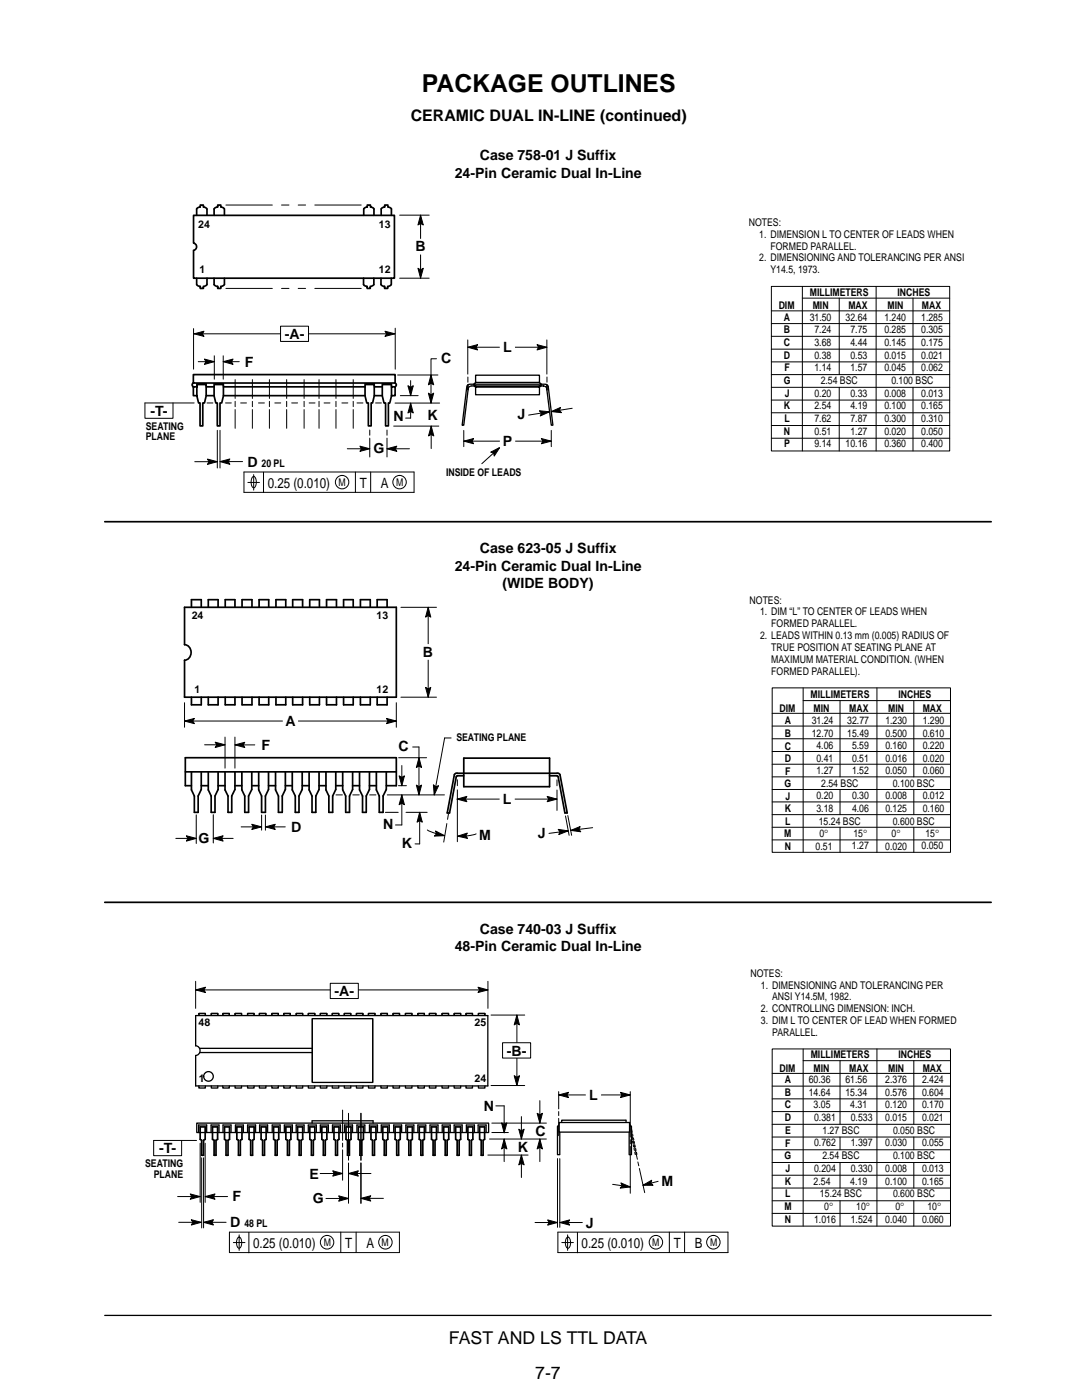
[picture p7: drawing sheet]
<svg xmlns="http://www.w3.org/2000/svg" width="216mm" height="279mm" viewBox="0 0 216 279" stroke-linecap="round" stroke-linejoin="round" font-family="sans-serif">
<path d="M94.6 76.7l.3-.4h12.7l.4 .4M94.6 77l.3 .3h12.7l.3-.3M94.9 76.3v-1.4h12.7v1.4M94.9 77v1.8h12.7v-1.8M92.2 84.8l.9-7.6 .2-.4 .4-.1h15.3l.4 .5 .9 7.6M92.3 84.9h.2l1-7.5 .2-.3 .4-.1h14.3l.4 .1 .3 .5 .9 7.3h.3M20.9 262.5h176.9" fill="none" stroke="#000" stroke-width=".26"/>
<g fill="none" stroke="#000" stroke-width=".34">
<path d="M38.6 43h40.1v12.5h-40.1v-5.6a.73 .73 0 0 0 .6-.7 .73 .73 0 0 0-.6-.7zM39.2 43v-1.3l.4-.3 .4-.1v-.4h.6v.4l.6 .3 .1 1.4M39.2 55.5v1.3l.4 .3h.4v.5h.6v-.5l.6-.2 .1-1.4M42.7 43v-1.3l.3-.3 .4-.1v-.4h.7v.4l.6 .3 .1 1.4M42.7 55.5v1.3l.3 .3h.4v.5h.7v-.5l.6-.2 .1-1.4M72.5 55.5v1.3l.4 .3h.4v.5h.6v-.5l.6-.2 .1-1.4M72.6 43v-1.3l.3-.3 .4-.1v-.4h.6v.4l.7 .3v1.4M76 55.5v1.3l.3 .3h.4v.5h.7v-.5l.6-.2 .1-1.4M76.1 43v-1.3l.3-.3 .4-.1v-.4h.6v.4l.7 .3v1.4M38.6 76.4h40.2v-1.6h-40.2v1.6l-.3 .3 .3 .5M39.3 76.7h1.8v2.3l-.3 1.4h-.3v4.6h-.6v-4.6h-.3l-.3-1.4zM39.3 77.2h-.7v1.8h.7"/>
<path d="M41.1 77.2h1.6M41.1 79h1.6M42.7 76.7h1.9v2.3l-.4 1.4h-.3v4.6h-.5v-4.6h-.3l-.4-1.4zM44.6 77.2h28.2M44.6 79h28.2M72.8 76.7h1.9v2.3l-.4 1.4h-.2v4.6h-.6v-4.6h-.3l-.4-1.4zM74.7 77.2h1.6M74.7 79h1.6M76.3 76.7h1.8v2.3l-.3 1.4h-.3v4.6h-.6v-4.6h-.3l-.3-1.4zM78.1 77.2h.7v1.8h-.7M78.8 76.4l.3 .3-.3 .5M93.4 76.9v.9"/>
<path d="M109.1 76.9v.9M20.9 104.1h176.9M20.9 180.1h176.9"/>
</g>
<g fill="none" stroke="#000" stroke-width=".2">
<path d="M79.7 55.5h5.9M79.7 42.9h5.9M83.4 53.5l.5 .4 .6-.4-.6 2zM83.9 42.9l.6 2-.6-.3-.5 .3zM83.9 42.9v12.6M153.9 57.2h35.6v32.8h-35.6zM160.1 57.2v32.8M160.1 59.5h29.4M167.5 59.5v15.3M174.8 57.2v32.8M182.2 59.5v15.3M38.6 65.6v8.1"/>
<path d="M38.7 66.6l2-.5-.3 .5 .3 .5zM38.7 66.6h40.1M39.6 72.2h3.2M40.8 71.7l2 .5-2 .5 .3-.5zM42.8 71v4.7M44.5 72.2l2-.5-.3 .5 .3 .5zM44.5 71v4.7M44.5 72.2h3.2M76.8 66.1l2 .5-2 .5 .3-.5zM78.9 65.5v8.2M79.3 74.8h8.1M79.9 79h3.5"/>
<path d="M81.4 77l.5 .3 .6-.3-.6 2zM81.9 76v3M85.5 78.5l.5 .3 .5-.3-.5 1.9zM86 74.8l.5 2-.5-.3-.5 .3zM87.1 71.6h-1.1v8.8M93.3 69.3l2-.5-.3 .5 .3 .5zM93.3 67.8v6.9M93.3 69.3h15.8M93.4 75.2v1.1M107.2 68.8l1.9 .5-1.9 .5 .3-.5zM109.1 67.8v6.9M109.1 75.2v1.1"/>
<path d="M153.9 62h35.6M153.9 67.1h35.6M153.9 64.6h35.6M153.9 69.7h35.6M153.9 72.2h35.6M153.9 77.3h35.6M153.9 74.8h35.6M153.9 79.8h35.6M167.5 77.3v12.7M182.2 77.3v12.7M38.9 92.1h4.5M41.3 80.4h1.2"/>
<path d="M41.4 91.6l2 .5-2 .6 .3-.6zM43.4 85.9v7.5M43.9 92.1l2-.5-.3 .5 .3 .6zM43.9 85.9v7.5M43.9 92.1h4.5M45 80.4h1.2M46.9 80.1v1.1M48 80.4h1.2M50.4 80.1v1.1M51.6 80.4h1.2M53.8 80.1v1.1M54.8 80.4h1.2"/>
<path d="M57.2 80.1v1.1M58.2 80.4h1.2M60.7 80.1v1.1M61.7 80.4h1.2M63.7 80.1v1.1M64.7 80.4h1.1M67 80.1v1.1M68.2 80.4h1.2M69.3 89.6h4.5M70.5 80.1v1.1M71.2 80.4h1.2M71.8 89l2 .6-2 .5 .3-.5z"/>
<path d="M73.8 85.8v1.1M74.9 80.4h1.2M77.2 89.6l2-.6-.3 .6 .3 .5zM77.2 89.6h4.5M77.2 85.8v1.1M78.6 85h9M78.8 80.4h8.9M81.9 80.5l.6 1.9-.6-.3-.5 .3zM81.9 80.5v2.9h-1M86 85l.6 2-.6-.3-.5 .3zM86 85v4.5M92.5 88l2-.5-.3 .5 .3 .6z"/>
<path d="M92.5 85.9v3.2M92.5 88h17.5M97.9 90.2l1.8-.9-1.1 1.7-.1-.6zM99.7 89.3l-3.6 3.2M107.6 82l2.1 .2-1.9 .8 .2-.6zM108 87.5l2 .5-2 .6 .3-.6zM109.7 82.2l-4.2 .6M110 82.1l1.8-.8-.2 .6 .4 .5zM110 85.9v3.2M114.2 81.5l-4.2 .6M153.9 82.4h35.6M153.9 87.5h35.6"/>
<path d="M153.9 84.9h35.6"/>
</g>
<path d="M45.1 57.6h27M45.1 40.9h27" fill="none" stroke="#000" stroke-width=".2" stroke-dasharray="9.3 1.8 1.5 1.8 1.5 1.8"/>
<g fill="#000">
<path d="M83.4 53.5l.5 .4 .6-.4-.6 2z" fill-rule="evenodd"/>
<path d="M83.9 42.9l.6 2-.6-.3-.5 .3z" fill-rule="evenodd"/>
<path d="M38.7 66.6l2-.5-.3 .5 .3 .5z" fill-rule="evenodd"/>
<path d="M40.8 71.7l2 .5-2 .5 .3-.5z" fill-rule="evenodd"/>
<path d="M44.5 72.2l2-.5-.3 .5 .3 .5z" fill-rule="evenodd"/>
<path d="M76.8 66.1l2 .5-2 .5 .3-.5z" fill-rule="evenodd"/>
<path d="M81.4 77l.5 .3 .6-.3-.6 2z" fill-rule="evenodd"/>
<path d="M85.5 78.5l.5 .3 .5-.3-.5 1.9z" fill-rule="evenodd"/>
<path d="M86 74.8l.5 2-.5-.3-.5 .3z" fill-rule="evenodd"/>
<path d="M93.3 69.3l2-.5-.3 .5 .3 .5z" fill-rule="evenodd"/>
<path d="M107.2 68.8l1.9 .5-1.9 .5 .3-.5z" fill-rule="evenodd"/>
<path d="M41.4 91.6l2 .5-2 .6 .3-.6z" fill-rule="evenodd"/>
<path d="M43.9 92.1l2-.5-.3 .5 .3 .6z" fill-rule="evenodd"/>
<path d="M71.8 89l2 .6-2 .5 .3-.5z" fill-rule="evenodd"/>
<path d="M77.2 89.6l2-.6-.3 .6 .3 .5z" fill-rule="evenodd"/>
<path d="M81.9 80.5l.6 1.9-.6-.3-.5 .3z" fill-rule="evenodd"/>
<path d="M86 85l.6 2-.6-.3-.5 .3z" fill-rule="evenodd"/>
<path d="M92.5 88l2-.5-.3 .5 .3 .6z" fill-rule="evenodd"/>
<path d="M97.9 90.2l1.8-.9-1.1 1.7-.1-.6z" fill-rule="evenodd"/>
<path d="M107.6 82l2.1 .2-1.9 .8 .2-.6z" fill-rule="evenodd"/>
<path d="M108 87.5l2 .5-2 .6 .3-.6z" fill-rule="evenodd"/>
<path d="M110 82.1l1.8-.8-.2 .6 .4 .5z" fill-rule="evenodd"/>
</g>
<path d="M46.9 75.8v3.7M50.4 75.8v3.7M53.8 75.8v3.7M57.2 75.8v3.7M60.7 75.8v3.7M63.7 75.8v3.7M67 75.8v3.7M70.5 75.8v3.7M73.8 87.4v3.8M77.2 87.4v3.8" fill="none" stroke="#000" stroke-width=".2" stroke-dasharray="3.8 .5 .4 .5"/>
<path d="M46.9 81.7v3.8M50.4 81.7v3.8M53.8 81.7v3.8M57.2 81.7v3.8M60.7 81.7v3.8M63.7 81.7v3.8M67 81.7v3.8M70.5 81.7v3.8" fill="none" stroke="#000" stroke-width=".2" stroke-dasharray="3.7 .5 .4 .5"/>
<g fill="#fff">
<path d="M99.7 67.8h3.1v3h-3.1z" fill-rule="evenodd"/>
<path d="M99.7 86.3h3.1v3.1h-3.1z" fill-rule="evenodd"/>
<path d="M82.4 47.7h3.1v3.1h-3.1z" fill-rule="evenodd"/>
</g>
<path d="M28.9 80.4v3.1h5.6v-3.1" fill="none" stroke="#000" stroke-width=".2"/>
<path d="M56 65.1h5.6v3h-5.6z" fill-rule="evenodd" fill="#fff"/>
<g fill="none" stroke="#000" stroke-width=".2">
<path d="M56 65.1h5.6v3h-5.6zM28.9 80.4h9.8M39 197.6l2-.6-.3 .6 .3 .5zM39 195.8v5.4M39 197.6h58.4M95.4 197l2 .6-2 .5 .3-.5zM97.4 195.8v5.4M98 216.6h6.7M98 202.6h6.7M102.6 214.7l.5 .3 .6-.3-.6 1.9zM103.1 202.6l.6 1.9-.6-.3-.5 .3zM103.1 202.6v14"/>
<path d="M107.7 219.7v4.4M111.5 218.5l1.9-.5-.3 .5 .3 .5zM111.5 218.5h14.3M111.5 217.9v3.4M123.8 218l2 .5-2 .5 .3-.5zM125.8 217.9v9M154.1 209.3h35.6v35.4h-35.6zM154.1 214.2h35.6M154.1 219.3h35.6M154.1 216.8h35.6M160.3 209.3v35.4M160.3 211.7h29.4"/>
<path d="M167.6 211.7v12.7M175 209.3v35.4M182.3 211.7v12.7M35.4 238.8h4.5M38 238.3l1.9 .5-1.9 .5 .3-.5zM39.9 228.2v11.8M40.2 231.1v14M40.6 231.1v14M40.9 228.2v11.8M68.4 221.5v6.1M68.4 228.1v.8M68.4 229.5v6"/>
<path d="M69.5 234.2l2-.5-.3 .5 .3 .5zM69.5 234.2h4.5M72 239.2l2-.6-.3 .6 .3 .5zM72 222.2v8M72 230.8v.7M72 232.1v8M72 239.2h4.5M97.3 230.5h8.1M97.7 227.3h11.3M98.1 226h3.3M98.1 224.1h10.9M98.9 220.7h1.7v5.4"/>
<path d="M100.1 224.1l.5 .3 .5-.3-.5 2zM100.6 227.3l.5 2-.5-.3-.5 .3zM100.6 227.3v4.5M103.5 225.4l.5 .3 .6-.3-.6 1.9zM104 230.5l.6 2-.6-.3-.5 .3zM104 222.8v4.5M104 230.5v4.5M107.2 222.2l.5 .3 .5-.3-.5 1.9zM107.7 227.3l.5 2-.5-.3-.5 .3zM107.7 227.3v4.5M111.2 231.2v13.7M111.5 221.8v.8"/>
<path d="M111.5 223.2v3.4M111.7 231.2v13.7M125.8 227.5v.8M125.8 228.8v9.3M126 225.3l.2 .7M126.1 227.1v.4M126.1 226.5l1.1 4.9M126.2 227.8l.1 .4M126.2 226.3l.1 .4M126.4 228.5v.4M126.4 227.1l.1 .4M126.5 229.2l.1 .4"/>
<path d="M126.5 227.8l.1 .4M126.7 229.9v.4M126.7 228.5l.1 .4M126.8 229.2l.1 .4M127 229.9l.1 .4M127.3 231.9l.2 .8M127.6 233.2l1 4.8M154.1 221.8h35.6M154.1 224.4h35.6M154.1 229.5h35.6M154.1 226.9h35.6M154.1 232h35.6"/>
<path d="M154.1 234.5h35.6M154.1 239.6h35.6M154.1 237.1h35.6M167.6 226.9v2.6M167.6 232v5.1M167.6 239.6v5.1M182.3 226.9v2.6M182.3 232v5.1M182.3 239.6v5.1M35.7 243.9h4.4M38.2 243.4l1.9 .5-1.9 .6 .3-.6zM106.8 244h4.4"/>
<path d="M109.3 243.5l1.9 .5-1.9 .5 .3-.5zM154.1 242.2h35.6"/>
</g>
<path d="M127.1 230.3h-.4" fill="none" stroke="#000" stroke-width=".2" stroke-dasharray="5.1 2.4" stroke-dashoffset="2.5"/>
<g fill="none" stroke="#000" stroke-width=".26">
<path d="M39.7 202.6v-.3h1.3v.3M39.8 209.2h22.5M39.9 210.1h22.4M42.2 202.6v-.3h1.3v.3M44.5 202.6v-.3h1.3v.3M46.9 202.6v-.3h1.3v.3M49.4 202.6v-.3h1.3v.3M51.8 202.6v-.3h1.3v.3M54.2 202.6v-.3h1.3v.3M56.6 202.6v-.3h1.3v.3M59.1 202.6v-.3h1.3v.3M61.5 202.6v-.3h1.3v.3"/>
<path d="M62.3 215.9v-12.6h12.1v12.6M63.9 202.6v-.3h1.3v.3M66.3 202.6v-.3h1.3v.3M68.7 202.6v-.3h1.3v.3M71.1 202.6v-.3h1.3v.3M73.5 202.6v-.3h1.3v.3M76 202.6v-.3h1.3v.3M78.4 202.6v-.3h1.3v.3M80.9 202.6v-.3h1.3v.3M83.4 202.6v-.3h1.3v.3M85.7 202.6v-.3h1.3v.3M88.2 202.6v-.3h1.3v.3"/>
<path d="M90.6 202.6v-.3h1.3v.3M93 202.6v-.3h1.3v.3M95.5 202.6v-.3h1.3v.3M39.3 224.1h58.2v1.9h-58.2zM39.6 226v-1.5h1.6v1.5M42.1 226v-1.5h1.6v1.5M44.5 226v-1.5h1.6v1.5M47 226v-1.5h1.6v1.5M49.4 226v-1.5h1.6v1.5M51.8 226v-1.5h1.6v1.5M54.3 226v-1.5h1.6v1.5M56.7 226v-1.5h1.6v1.5"/>
<path d="M59.1 226v-1.5h1.6v1.5M61.5 226v-1.5h1.6v1.5M62.3 224.1v-.4h12.1v.4M63.9 226v-1.5h1.6v1.5M66.3 226v-1.5h1.6v1.5M68.7 226v-1.5h1.6v1.5M71.2 226v-1.5h1.6v1.5M73.7 226v-1.5h1.6v1.5M76.1 226v-1.5h1.6v1.5M78.6 226v-1.5h1.5v1.5M81 226v-1.5h1.6v1.5M83.4 226v-1.5h1.6v1.5"/>
<path d="M85.8 226v-1.5h1.6v1.5M88.2 226v-1.5h1.6v1.5M90.6 226v-1.5h1.6v1.5M93.1 226v-1.5h1.6v1.5M95.4 226v-1.5h1.6v1.5M111.2 224.8l.4-.3 .1 5.9h-.5zM124.9 223.6h-12.8v.4M125.7 224.5l.3 .3v5.6h-.5z"/>
<circle cx="41.6" cy="214.8" r=".96"/>
</g>
<g fill="#000">
<path d="M39 197.6l2-.6-.3 .6 .3 .5z" fill-rule="evenodd"/>
<path d="M95.4 197l2 .6-2 .5 .3-.5z" fill-rule="evenodd"/>
<path d="M102.6 214.7l.5 .3 .6-.3-.6 1.9z" fill-rule="evenodd"/>
<path d="M103.1 202.6l.6 1.9-.6-.3-.5 .3z" fill-rule="evenodd"/>
<path d="M111.5 218.5l1.9-.5-.3 .5 .3 .5z" fill-rule="evenodd"/>
<path d="M123.8 218l2 .5-2 .5 .3-.5z" fill-rule="evenodd"/>
<path d="M38 238.3l1.9 .5-1.9 .5 .3-.5z" fill-rule="evenodd"/>
<path d="M69.5 234.2l2-.5-.3 .5 .3 .5z" fill-rule="evenodd"/>
<path d="M72 239.2l2-.6-.3 .6 .3 .5z" fill-rule="evenodd"/>
<path d="M100.1 224.1l.5 .3 .5-.3-.5 2z" fill-rule="evenodd"/>
<path d="M100.6 227.3l.5 2-.5-.3-.5 .3z" fill-rule="evenodd"/>
<path d="M103.5 225.4l.5 .3 .6-.3-.6 1.9z" fill-rule="evenodd"/>
<path d="M104 230.5l.6 2-.6-.3-.5 .3z" fill-rule="evenodd"/>
<path d="M107.2 222.2l.5 .3 .5-.3-.5 1.9z" fill-rule="evenodd"/>
<path d="M107.7 227.3l.5 2-.5-.3-.5 .3z" fill-rule="evenodd"/>
<path d="M38.2 243.4l1.9 .5-1.9 .6 .3-.6z" fill-rule="evenodd"/>
<path d="M109.3 243.5l1.9 .5-1.9 .5 .3-.5z" fill-rule="evenodd"/>
</g>
<path d="M111.6 224h14v1.9h-14z" fill-rule="evenodd" fill="#fff"/>
<g fill="none" stroke="#000" stroke-width=".26">
<path d="M39 202.7h58.3v14h-58.3v-6.1a.97 .97 0 0 0 .9-.9 .97 .97 0 0 0-.9-1zM39.7 202.7v-.4h1.3v.4M39.7 216.7v.4h1.3v-.4M42.2 202.7v-.4h1.3v.4M42.2 216.7v.4h1.3v-.4M44.5 202.7v-.4h1.3v.4M44.5 216.7v.4h1.3v-.4M46.9 202.7v-.4h1.3v.4M46.9 216.7v.4h1.3v-.4M49.4 202.7v-.4h1.3v.4M49.4 216.7v.4h1.3v-.4M51.8 202.7v-.4h1.3v.4"/>
<path d="M51.8 216.7v.4h1.3v-.4M54.2 202.7v-.4h1.3v.4M54.2 216.7v.4h1.3v-.4M56.6 202.7v-.4h1.3v.4M56.6 216.7v.4h1.3v-.4M59.1 202.7v-.4h1.3v.4M59.1 216.7v.4h1.3v-.4M61.5 202.7v-.4h1.3v.4M61.5 216.7v.4h1.3v-.4M62.3 203.4v12.6h12.1v-12.6M63.9 202.7v-.4h1.3v.4M63.9 216.7v.4h1.3v-.4"/>
<path d="M66.3 202.7v-.4h1.3v.4M66.3 216.7v.4h1.3v-.4M68.7 202.7v-.4h1.3v.4M68.7 216.7v.4h1.3v-.4M71.1 202.7v-.4h1.3v.4M71.1 216.7v.4h1.3v-.4M73.5 202.7v-.4h1.3v.4M73.5 216.7v.4h1.3v-.4M76 202.7v-.4h1.3v.4M76 216.7v.4h1.3v-.4M78.4 202.7v-.4h1.3v.4M78.4 216.7v.4h1.3v-.4"/>
<path d="M80.9 202.7v-.4h1.3v.4M80.9 216.7v.4h1.3v-.4M83.4 202.7v-.4h1.3v.4M83.4 216.7v.4h1.3v-.4M85.7 202.7v-.4h1.3v.4M85.7 216.7v.4h1.3v-.4M88.2 202.7v-.4h1.3v.4M88.2 216.7v.4h1.3v-.4M90.6 202.7v-.4h1.3v.4M90.6 216.7v.4h1.3v-.4M93 202.7v-.4h1.3v.4M93 216.7v.4h1.3v-.4"/>
<path d="M95.5 202.7v-.4h1.3v.4M95.5 216.7v.4h1.3v-.4M111.6 224h14v1.9h-14zM124.9 223.6v.4"/>
</g>
<g fill="none" stroke="#000" stroke-width=".34">
<path d="M39.9 224.9h1v2.5l-.3 .2v3h-.4v-3l-.3-.2zM42.4 224.9h1v2.5l-.3 .2v3h-.4v-3l-.3-.2zM44.8 224.9h1v2.5l-.3 .2v3h-.4v-3l-.3-.2zM47.3 224.9h1v2.5l-.3 .2v3h-.4v-3l-.3-.2zM49.7 224.9h1v2.5l-.3 .2v3h-.4v-3l-.3-.2zM52.1 224.9h1v2.5l-.3 .2v3h-.4v-3l-.3-.2zM54.6 224.9h1v2.5l-.3 .2v3h-.4v-3l-.3-.2zM57 224.9h1v2.5l-.3 .2v3h-.3v-3l-.4-.2zM59.4 224.9h1v2.5l-.3 .2v3h-.4v-3l-.3-.2zM61.8 224.9h1v2.5l-.3 .2v3h-.4v-3l-.3-.2zM64.2 224.9h1v2.5l-.3 .2v3h-.4v-3l-.3-.2zM66.6 224.9h1v2.5l-.3 .2v3h-.3v-3l-.4-.2z"/>
<path d="M69 224.9h1v2.5l-.3 .2v3h-.4v-3l-.3-.2zM71.5 224.9h1v2.5l-.3 .2v3h-.4v-3l-.3-.2zM74 224.9h1v2.5l-.3 .2v3h-.4v-3l-.3-.2zM76.4 224.9h1v2.5l-.3 .2v3h-.4v-3l-.3-.2zM78.8 224.9h1.1v2.5l-.4 .2v3h-.3v-3l-.4-.2zM81.3 224.9h1v2.5l-.3 .2v3h-.4v-3l-.3-.2zM83.7 224.9h1v2.5l-.3 .2v3h-.4v-3l-.3-.2zM86.1 224.9h1v2.5l-.3 .2v3h-.4v-3l-.3-.2zM88.5 224.9h1v2.5l-.3 .2v3h-.4v-3l-.3-.2zM90.9 224.9h1v2.5l-.3 .2v3h-.4v-3l-.3-.2zM93.4 224.9h1v2.5l-.3 .2v3h-.4v-3l-.3-.2zM95.7 224.9h1v2.5l-.3 .2v3h-.4v-3l-.3-.2z"/>
</g>
<path d="M69.5 222.2v8M69.5 230.8v.7M69.5 232.1v8M72 222.2v8M72 230.8v.7M72 232.1v8" fill="none" stroke="#000" stroke-width=".2"/>
<path d="M100.3 208.1h5.6v3.1h-5.6z" fill-rule="evenodd" fill="#fff"/>
<path d="M100.3 208.1h5.6v3.1h-5.6z" fill="none" stroke="#000" stroke-width=".2"/>
<path d="M65.9 196.2h5.6v3.1h-5.6z" fill-rule="evenodd" fill="#fff"/>
<path d="M65.9 196.2h5.6v3.1h-5.6zM30.7 227.6v3h5.5v-3M40.9 238.8l2-.5-.3 .5 .3 .5zM40.9 238.8h4.5M63.9 234.2h4.5M66.4 233.7l2 .5-2 .5 .3-.5zM128.3 236.5l1.7-1-.1 .6 .4 .5zM131.3 235.8l-3 .7M40.6 243.9l2-.5-.3 .5 .3 .6zM40.6 243.9h4.5" fill="none" stroke="#000" stroke-width=".2"/>
<g fill="#000">
<path d="M40.9 238.8l2-.5-.3 .5 .3 .5z" fill-rule="evenodd"/>
<path d="M66.4 233.7l2 .5-2 .5 .3-.5z" fill-rule="evenodd"/>
<path d="M128.3 236.5l1.7-1-.1 .6 .4 .5z" fill-rule="evenodd"/>
<path d="M40.6 243.9l2-.5-.3 .5 .3 .6z" fill-rule="evenodd"/>
</g>
<path d="M116.9 217h3v3.1h-3z" fill-rule="evenodd" fill="#fff"/>
<g fill="none" stroke="#000" stroke-width=".2">
<path d="M80 121.2h7.1M80 139.1h7.1M84.9 137.2l.5 .3 .6-.3-.6 1.9zM85.4 121.2l.6 2-.6-.3-.5 .3zM85.4 121.2v17.9M154.1 137.3h35.6v32.8h-35.6zM160.3 137.3v32.8M160.3 139.8h29.4M167.6 139.8v15.2M175 137.3v32.8M182.3 139.8v15.2M36.8 143.9l2-.5-.3 .5 .3 .5z"/>
<path d="M36.8 140.2v4.9M36.8 143.9h42.3M40.8 148.6h4.1M42.9 148.1l2 .5-2 .6 .3-.6zM44.9 147.1v6.2M46.9 148.7l1.9-.6-.3 .6 .3 .5zM46.9 148.7h3.9M46.9 147.1v6.2M67 158.6h1.3M70.4 158.6h1.3M73.8 158.6h1.2M77.1 143.4l2 .5-2 .5 .3-.5z"/>
<path d="M77.3 158.6h11.4M79.1 140.2v4.9M79.5 156.8h1.6M79.5 151.2h5.6M79.6 154.8l.6 .3 .5-.3-.5 2zM80.2 158.6l.5 2-.5-.3-.6 .3zM80.2 158.6v6h-1.3M80.2 152.8v4M83.1 156.7l.5 .3 .5-.3-.5 1.9zM83.6 151.2l.5 2-.5-.3-.5 .3zM83.6 151.2v7.4M86.5 156.6l.4 .4 .6-.2-.9 1.8z"/>
<path d="M90 147.3h-1.3l-2.1 11.3M91.2 159.5l2-.6-.3 .6 .3 .5zM91.2 159.5h19.9M109.2 158.9l1.9 .6-1.9 .5 .3-.5zM154.1 142.4h35.6M154.1 147.4h35.6M154.1 144.9h35.6M154.1 150h35.6M154.1 152.5h35.6M154.1 157.6h35.6M154.1 155h35.6M167.6 157.6v5"/>
<path d="M182.3 157.6v5M35.1 167.3h4.1M37.2 166.8l2 .5-2 .6 .3-.6zM42.6 167.3l1.9-.5-.3 .5 .3 .6zM42.6 167.3h3.9M48.1 165h4.1M50.2 164.5l2 .5-2 .5 .3-.5zM52.2 162.7v3M53 165l1.9-.5-.3 .5 .3 .5zM53 162.7v3M53 165h3.9M76.9 162.1h2.6"/>
<path d="M81 162.1h4.2M83.7 162.1l.6 2-.6-.3-.5 .3zM83.7 162.1v6.3h-.9M85.3 165.6l2.2 .9M86.9 165.8l1.8 1-2 .1 .4-.5zM87.3 166.5l1.4 .3M91.3 166.9l1.9-.6-.2 .5 .3 .5zM92.6 166.8l-1.3 .1M95 166.4l-2.3 .4M111.4 165.5l2 .3-1.9 .8 .2-.6zM112.8 162.8l.8 3.9M113.3 162.8l.8 3.9"/>
<path d="M113.4 165.8l-3.9 .5M113.9 165.7l1.9-.7-.3 .5 .4 .5zM118.3 165.2l-4.4 .5M154.1 160h35.6M154.1 162.6h35.6M154.1 167.6h35.6M154.1 165.1h35.6M167.6 165.1v5M182.3 165.1v5M30.7 227.6h8.5M65 239.2h4.5M67.6 238.7l1.9 .5-1.9 .5 .3-.5z"/>
<path d="M122.2 236.4l3.6 .5M123.9 236.1l1.9 .8-2 .2 .3-.5zM111.7 244l2-.5-.3 .5 .3 .5zM111.7 244h4.5"/>
</g>
<g fill="#000">
<path d="M84.9 137.2l.5 .3 .6-.3-.6 1.9z" fill-rule="evenodd"/>
<path d="M85.4 121.2l.6 2-.6-.3-.5 .3z" fill-rule="evenodd"/>
<path d="M36.8 143.9l2-.5-.3 .5 .3 .5z" fill-rule="evenodd"/>
<path d="M42.9 148.1l2 .5-2 .6 .3-.6z" fill-rule="evenodd"/>
<path d="M46.9 148.7l1.9-.6-.3 .6 .3 .5z" fill-rule="evenodd"/>
<path d="M77.1 143.4l2 .5-2 .5 .3-.5z" fill-rule="evenodd"/>
<path d="M79.6 154.8l.6 .3 .5-.3-.5 2z" fill-rule="evenodd"/>
<path d="M83.1 156.7l.5 .3 .5-.3-.5 1.9z" fill-rule="evenodd"/>
<path d="M83.6 151.2l.5 2-.5-.3-.5 .3z" fill-rule="evenodd"/>
<path d="M86.5 156.6l.4 .4 .6-.2-.9 1.8z" fill-rule="evenodd"/>
<path d="M91.2 159.5l2-.6-.3 .6 .3 .5z" fill-rule="evenodd"/>
<path d="M109.2 158.9l1.9 .6-1.9 .5 .3-.5z" fill-rule="evenodd"/>
<path d="M37.2 166.8l2 .5-2 .6 .3-.6z" fill-rule="evenodd"/>
<path d="M42.6 167.3l1.9-.5-.3 .5 .3 .6z" fill-rule="evenodd"/>
<path d="M50.2 164.5l2 .5-2 .5 .3-.5z" fill-rule="evenodd"/>
<path d="M53 165l1.9-.5-.3 .5 .3 .5z" fill-rule="evenodd"/>
<path d="M80.2 158.6l.5 2-.5-.3-.6 .3z" fill-rule="evenodd"/>
<path d="M83.7 162.1l.6 2-.6-.3-.5 .3z" fill-rule="evenodd"/>
<path d="M86.9 165.8l1.8 1-2 .1 .4-.5z" fill-rule="evenodd"/>
<path d="M91.3 166.9l1.9-.6-.2 .5 .3 .5z" fill-rule="evenodd"/>
<path d="M111.4 165.5l2 .3-1.9 .8 .2-.6z" fill-rule="evenodd"/>
<path d="M113.9 165.7l1.9-.7-.3 .5 .4 .5z" fill-rule="evenodd"/>
<path d="M67.6 238.7l1.9 .5-1.9 .5 .3-.5z" fill-rule="evenodd"/>
<path d="M123.9 236.1l1.9 .8-2 .2 .3-.5z" fill-rule="evenodd"/>
<path d="M111.7 244l2-.5-.3 .5 .3 .5z" fill-rule="evenodd"/>
</g>
<g fill="none" stroke="#000" stroke-width=".34">
<path d="M36.8 121.2h42.3v17.9h-42.3v-7.3a1.57 1.57 0 0 0 1.3-1.6 1.57 1.57 0 0 0-1.3-1.5zM38.2 121.2v-1.5h2v1.5M38.2 139.1v1.6h2v-1.6M41.6 121.2v-1.5h1.9v1.5M41.6 139.1v1.6h1.9v-1.6M44.9 121.2v-1.5h2v1.5M44.9 139.1v1.6h2v-1.6M48.3 121.2v-1.5h2v1.5M48.3 139.1v1.6h2v-1.6M51.7 121.2v-1.5h1.9v1.5M51.7 139.1v1.6h1.9v-1.6M55.1 121.2v-1.5h1.9v1.5"/>
<path d="M55.1 139.1v1.6h1.9v-1.6M58.4 121.2v-1.5h2v1.5M58.4 139.1v1.6h2v-1.6M61.8 121.2v-1.5h1.9v1.5M61.8 139.1v1.6h1.9v-1.6M65.2 121.2v-1.5h1.9v1.5M65.2 139.1v1.6h1.9v-1.6M68.6 121.2v-1.5h1.9v1.5M68.6 139.1v1.6h1.9v-1.6M71.9 121.2v-1.5h2v1.5M71.9 139.1v1.6h2v-1.6M75.3 121.2v-1.5h1.9v1.5"/>
<path d="M75.3 139.1v1.6h1.9v-1.6M37 154h42.1M38.2 156.8h-1.2v-5.6h42.1v5.6h-2M38.2 154v3.6l.6 1.3v3.2h.7v-3.2l.7-1.3v-3.6M40.2 156.8h1.4M41.6 154v3.6l.5 1.3v3.2h.8v-3.2l.6-1.3v-3.6M43.5 156.8h1.4M44.9 154v3.6l.6 1.3v3.2h.7v-3.2l.7-1.3v-3.6M46.9 156.8h1.4M48.3 154v3.6l.5 1.3v3.2h.8v-3.2l.6-1.3v-3.6M50.2 156.8h1.4M51.6 154v3.6l.6 1.3v3.2h.8v-3.2l.6-1.3v-3.6"/>
<path d="M53.6 156.8h1.4M55 154v3.6l.6 1.3v3.2h.7v-3.2l.6-1.3v-3.6M56.9 156.8h1.4M58.3 154v3.6l.6 1.3v3.2h.8v-3.2l.6-1.3v-3.6M60.3 156.8h1.4M61.7 154v3.6l.6 1.3v3.2h.7v-3.2l.7-1.3v-3.6M63.7 156.8h1.3M65 154v3.6l.6 1.3v3.2h.8v-3.2l.6-1.3v-3.6M67 156.8h1.4M68.4 154v3.6l.6 1.3v3.2h.7v-3.2l.7-1.3v-3.6M70.4 156.8h1.3M71.7 154v3.6l.6 1.3v3.2h.8v-3.2l.6-1.3v-3.6"/>
<path d="M73.7 156.8h1.4M75.1 154v3.6l.6 1.3v3.2h.7v-3.2l.7-1.3v-3.6M92.5 154.8h-1.2l-.3 .2-1.3 7.2h-.5l1.5-7.6 .2-.3h20.4l.4 .3 1.5 7.6h-.5l-1.3-7.2-.3-.2h-1.4M92.5 151.3h17.2v5.7h-17.2z"/>
</g>
<path d="M39.2 162.6v5.7M42.6 168.2v-5.6" fill="none" stroke="#000" stroke-width=".2" stroke-dasharray="5.7 .7 .6 .7"/>
<g fill="#fff">
<path d="M56.4 142.3h3.1v3.2h-3.1z" fill-rule="evenodd"/>
<path d="M99.7 157.9h3v3.1h-3z" fill-rule="evenodd"/>
<path d="M84 128.5h3.1v3.2h-3.1z" fill-rule="evenodd"/>
</g>
<g fill="none" stroke="#000" stroke-width=".2">
<path d="M48.7 94.2h33.9v4.1h-33.9zM49.5 96.3h2.3M50.4 95.2l.2-.1a1.46 1.46 0 0 1 0 2.3 1.56 1.56 0 0 1-.2-2.2zM50.6 94.7v3.1M52.6 94.2v4.1M70.9 94.2v4.1M74 94.2v4.1M82.3 149.1h1.3v2.1M91.3 155.6v1.2M91.3 157.6v10.4M111.1 155.6v1.2M111.1 157.7v4"/>
<path d="M89.2 164.4l-.7 3.7M89.5 162.4l-.2 1.1M45.8 245.9h33.9v4.1h-33.9zM46.6 248h2.3M47.5 247l.2-.1a1.42 1.42 0 0 1 0 2.2 1.51 1.51 0 0 1-.2-2.1zM47.7 246.4v3.1M49.7 246v4M68 245.9v4.1M71.1 245.9v4.1M111.3 245.9h34v4.1h-34zM112.1 248h2.3M113.1 247l.2-.1a1.42 1.42 0 0 1 0 2.2 1.51 1.51 0 0 1-.2-2.1z"/>
<path d="M113.3 246.4v3.1M115.2 246v4M133.6 245.9v4.1M136.6 245.9v4.1"/>
<circle cx="68.3" cy="96.2" r="1.34"/>
<circle cx="79.7" cy="96.2" r="1.34"/>
<circle cx="65.3" cy="247.9" r="1.35"/>
<circle cx="76.9" cy="247.9" r="1.35"/>
<circle cx="130.9" cy="247.9" r="1.35"/>
<circle cx="142.3" cy="247.9" r="1.35"/>
</g>
<text font-size="4.9" x="84.2" y="18.3">PACKAGE OUTLINES</text>
<g font-size="3.5">
<text x="89.6" y="268.1">FAST AND LS TTL DATA</text>
<text x="106.8" y="275.2">7-7</text>
</g>
<text font-size="3.2" x="82" y="24.2">CERAMIC DUAL IN-LINE (continued)</text>
<g font-size="2.8">
<text x="90.7" y="35.5">24-Pin Ceramic Dual In-Line</text>
<text x="95.7" y="32">Case 758-01 J Suffix</text>
<text x="82.9" y="50.1">B</text>
<text x="56.8" y="67.7">-A-</text>
<text x="100.4" y="70.2">L</text>
<text x="48.9" y="73.2">F</text>
<text x="88" y="72.5">C</text>
<text x="30" y="83">-T-</text>
<text x="85.3" y="83.7">K</text>
<text x="103.3" y="83.6">J</text>
<text x="78.5" y="84.1">N</text>
<text x="100.3" y="88.9">P</text>
<text x="49.4" y="93.1">D</text>
<text x="74.6" y="90.4">G</text>
<text x="53.4" y="97.3">0.25 (0.010)</text>
<text x="71.8" y="97.3">T</text>
<text x="76" y="97.3">A</text>
<text x="90.7" y="113.9">24-Pin Ceramic Dual In-Line</text>
<text x="95.7" y="110.4">Case 623-05 J Suffix</text>
<text x="100.3" y="117.4">(WIDE BODY)</text>
<text x="84.4" y="131.2">B</text>
<text x="52.2" y="149.7">F</text>
<text x="56.9" y="144.8">A</text>
<text x="79.5" y="149.9">C</text>
<text x="100.4" y="160.4">L</text>
<text x="58.1" y="166.1">D</text>
<text x="76.5" y="165.5">N</text>
<text x="95.6" y="167.6">M</text>
<text x="107.3" y="167.3">J</text>
<text x="39.6" y="168.3">G</text>
<text x="80.2" y="169.3">K</text>
<text x="90.7" y="189.8">48-Pin Ceramic Dual In-Line</text>
<text x="95.7" y="186.3">Case 740-03 J Suffix</text>
<text x="66.8" y="198.8">-A-</text>
<text x="101.1" y="210.7">-B-</text>
<text x="96.5" y="221.7">N</text>
<text x="117.6" y="219.5">L</text>
<text x="106.9" y="226.7">C</text>
<text x="31.7" y="230.2">-T-</text>
<text x="103.3" y="229.9">K</text>
<text x="46.4" y="239.7">F</text>
<text x="61.8" y="235.2">E</text>
<text x="132" y="236.7">M</text>
<text x="46" y="244.8">D</text>
<text x="62.4" y="240.1">G</text>
<text x="116.9" y="245">J</text>
<text x="50.5" y="249">0.25 (0.010)</text>
<text x="68.9" y="249">T</text>
<text x="73.1" y="249">A</text>
<text x="116.1" y="249">0.25 (0.010)</text>
<text x="134.4" y="249">T</text>
<text x="138.7" y="249">B</text>
</g>
<g font-size="2.1">
<text x="39.6" y="45.5">24</text>
<text x="75.6" y="45.5">13</text>
<text x="149.4" y="45.1">NOTES:</text>
<text x="151.5" y="47.5">1. DIMENSION L TO CENTER OF LEADS WHEN</text>
<text x="151.5" y="52.2">2. DIMENSIONING AND TOLERANCING PER ANSI</text>
<text x="153.7" y="49.8">FORMED PARALLEL.</text>
<text x="39.8" y="54.4">1</text>
<text x="75.6" y="54.4">12</text>
<text x="153.7" y="54.5">Y14.5, 1973.</text>
<text x="161.6" y="59.1">MILLIMETERS</text>
<text x="179.1" y="59.1">INCHES</text>
<text x="155.4" y="61.7">DIM</text>
<text x="156.4" y="64">A</text>
<text x="161.6" y="64">31.50</text>
<text x="162.2" y="61.7">MIN</text>
<text x="168.7" y="64">32.64</text>
<text x="169.3" y="61.7">MAX</text>
<text x="176.5" y="64">1.240</text>
<text x="177.1" y="61.7">MIN</text>
<text x="183.8" y="64">1.285</text>
<text x="184" y="61.7">MAX</text>
<text x="156.4" y="66.5">B</text>
<text x="156.4" y="69">C</text>
<text x="156.4" y="71.6">D</text>
<text x="162.5" y="66.5">7.24</text>
<text x="162.5" y="69">3.68</text>
<text x="162.5" y="71.6">0.38</text>
<text x="169.7" y="66.5">7.75</text>
<text x="169.7" y="69">4.44</text>
<text x="169.7" y="71.6">0.53</text>
<text x="176.5" y="66.5">0.285</text>
<text x="176.5" y="69">0.145</text>
<text x="176.5" y="71.6">0.015</text>
<text x="183.8" y="66.5">0.305</text>
<text x="183.8" y="69">0.175</text>
<text x="183.8" y="71.6">0.021</text>
<text x="156.4" y="76.6">G</text>
<text x="156.5" y="74.1">F</text>
<text x="162.5" y="74.1">1.14</text>
<text x="163.8" y="76.7">2.54 BSC</text>
<text x="169.7" y="74.1">1.57</text>
<text x="176.5" y="74.1">0.045</text>
<text x="177.9" y="76.7">0.100 BSC</text>
<text x="183.8" y="74.1">0.062</text>
<text x="156.4" y="81.7">K</text>
<text x="156.6" y="79.2">J</text>
<text x="162.5" y="79.2">0.20</text>
<text x="162.5" y="81.7">2.54</text>
<text x="169.7" y="79.2">0.33</text>
<text x="169.7" y="81.7">4.19</text>
<text x="176.5" y="79.2">0.008</text>
<text x="176.5" y="81.7">0.100</text>
<text x="183.8" y="79.2">0.013</text>
<text x="183.8" y="81.7">0.165</text>
<text x="29.1" y="85.7">SEATING</text>
<text x="29.1" y="87.8">PLANE</text>
<text x="156.4" y="86.8">N</text>
<text x="156.5" y="89.3">P</text>
<text x="156.5" y="84.2">L</text>
<text x="162.5" y="84.2">7.62</text>
<text x="162.5" y="86.8">0.51</text>
<text x="162.5" y="89.3">9.14</text>
<text x="168.7" y="89.3">10.16</text>
<text x="169.7" y="84.2">7.87</text>
<text x="169.7" y="86.8">1.27</text>
<text x="176.5" y="84.2">0.300</text>
<text x="176.5" y="86.8">0.020</text>
<text x="176.5" y="89.3">0.360</text>
<text x="183.8" y="84.2">0.310</text>
<text x="183.8" y="86.8">0.050</text>
<text x="183.8" y="89.3">0.400</text>
<text x="52.2" y="93.1">20 PL</text>
<text x="89" y="95.1">INSIDE OF LEADS</text>
<text x="67.5" y="96.9">M</text>
<text x="79" y="96.9">M</text>
<text x="38.3" y="123.6">24</text>
<text x="75.1" y="123.6">13</text>
<text x="149.6" y="120.5">NOTES:</text>
<text x="151.7" y="122.8">1. DIM “L” TO CENTER OF LEADS WHEN</text>
<text x="153.9" y="125.2">FORMED PARALLEL.</text>
<text x="151.7" y="127.5">2. LEADS WITHIN 0.13 mm (0.005) RADIUS OF</text>
<text x="153.9" y="129.9">TRUE POSITION AT SEATING PLANE AT</text>
<text x="153.9" y="132.3">MAXIMUM MATERIAL CONDITION. (WHEN</text>
<text x="153.9" y="134.6">FORMED PARALLEL).</text>
<text x="38.8" y="138.4">1</text>
<text x="75.1" y="138.4">12</text>
<text x="155.5" y="142">DIM</text>
<text x="161.7" y="139.4">MILLIMETERS</text>
<text x="162.3" y="142">MIN</text>
<text x="169.4" y="142">MAX</text>
<text x="177.2" y="142">MIN</text>
<text x="179.3" y="139.4">INCHES</text>
<text x="184.1" y="142">MAX</text>
<text x="91.1" y="147.9">SEATING PLANE</text>
<text x="156.6" y="144.6">A</text>
<text x="156.6" y="147.1">B</text>
<text x="156.6" y="149.6">C</text>
<text x="162" y="144.5">31.24</text>
<text x="162" y="147">12.70</text>
<text x="162.9" y="149.5">4.06</text>
<text x="169.1" y="144.5">32.77</text>
<text x="169.1" y="147">15.49</text>
<text x="170" y="149.5">5.59</text>
<text x="176.7" y="144.5">1.230</text>
<text x="176.7" y="147">0.500</text>
<text x="176.7" y="149.5">0.160</text>
<text x="184.1" y="144.5">1.290</text>
<text x="184.1" y="147">0.610</text>
<text x="184.1" y="149.5">0.220</text>
<text x="156.6" y="152.1">D</text>
<text x="156.7" y="154.6">F</text>
<text x="162.9" y="152">0.41</text>
<text x="162.9" y="154.5">1.27</text>
<text x="170" y="152">0.51</text>
<text x="170" y="154.5">1.52</text>
<text x="176.7" y="152">0.016</text>
<text x="176.7" y="154.5">0.050</text>
<text x="184.1" y="152">0.020</text>
<text x="184.1" y="154.5">0.060</text>
<text x="156.5" y="157.1">G</text>
<text x="156.7" y="159.6">J</text>
<text x="162.9" y="159.5">0.20</text>
<text x="163.9" y="157.1">2.54 BSC</text>
<text x="170" y="159.5">0.30</text>
<text x="176.7" y="159.5">0.008</text>
<text x="178.1" y="157.1">0.100 BSC</text>
<text x="184.1" y="159.5">0.012</text>
<text x="156.5" y="167.1">M</text>
<text x="156.6" y="162.1">K</text>
<text x="156.7" y="164.6">L</text>
<text x="162.9" y="162">3.18</text>
<text x="163.4" y="164.6">15.24 BSC</text>
<text x="163.5" y="167.1">0°</text>
<text x="170" y="162">4.06</text>
<text x="170.3" y="167">15°</text>
<text x="176.7" y="162">0.125</text>
<text x="177.9" y="167.1">0°</text>
<text x="178.1" y="164.6">0.600 BSC</text>
<text x="184.1" y="162">0.160</text>
<text x="184.7" y="167">15°</text>
<text x="156.6" y="169.6">N</text>
<text x="162.7" y="169.6">0.51</text>
<text x="170" y="169.5">1.27</text>
<text x="176.6" y="169.6">0.020</text>
<text x="183.9" y="169.5">0.050</text>
<text x="149.8" y="194.9">NOTES:</text>
<text x="151.8" y="197.3">1. DIMENSIONING AND TOLERANCING PER</text>
<text x="151.8" y="202">2. CONTROLLING DIMENSION: INCH.</text>
<text x="154.1" y="199.7">ANSI Y14.5M, 1982.</text>
<text x="39.6" y="204.8">48</text>
<text x="94.7" y="204.8">25</text>
<text x="151.8" y="204.4">3. DIM L TO CENTER OF LEAD WHEN FORMED</text>
<text x="154.1" y="206.8">PARALLEL.</text>
<text x="39.7" y="216">1</text>
<text x="94.7" y="216">24</text>
<text x="155.5" y="213.9">DIM</text>
<text x="161.8" y="211.2">MILLIMETERS</text>
<text x="162.3" y="213.9">MIN</text>
<text x="169.4" y="213.9">MAX</text>
<text x="177.2" y="213.9">MIN</text>
<text x="179.3" y="211.2">INCHES</text>
<text x="184.1" y="213.9">MAX</text>
<text x="156.6" y="216.2">A</text>
<text x="156.6" y="218.7">B</text>
<text x="156.6" y="221.2">C</text>
<text x="161.4" y="216.1">60.36</text>
<text x="161.4" y="218.7">14.64</text>
<text x="162.3" y="221.2">3.05</text>
<text x="168.7" y="216.1">61.56</text>
<text x="168.7" y="218.7">15.34</text>
<text x="169.7" y="221.2">4.31</text>
<text x="176.6" y="216.1">2.376</text>
<text x="176.6" y="218.7">0.576</text>
<text x="176.6" y="221.2">0.120</text>
<text x="184" y="216.1">2.424</text>
<text x="184" y="218.7">0.604</text>
<text x="184" y="221.2">0.170</text>
<text x="156.6" y="223.8">D</text>
<text x="156.7" y="226.3">E</text>
<text x="162.4" y="223.7">0.381</text>
<text x="164.1" y="226.3">1.27 BSC</text>
<text x="169.8" y="223.7">0.533</text>
<text x="176.6" y="223.7">0.015</text>
<text x="178.2" y="226.3">0.050 BSC</text>
<text x="184" y="223.7">0.021</text>
<text x="29" y="232.9">SEATING</text>
<text x="156.6" y="231.4">G</text>
<text x="156.7" y="228.8">F</text>
<text x="156.8" y="233.9">J</text>
<text x="162.4" y="228.8">0.762</text>
<text x="162.4" y="233.9">0.204</text>
<text x="164.1" y="231.4">2.54 BSC</text>
<text x="169.8" y="228.8">1.397</text>
<text x="169.8" y="233.9">0.330</text>
<text x="176.6" y="228.8">0.030</text>
<text x="176.6" y="233.9">0.008</text>
<text x="178.2" y="231.4">0.100 BSC</text>
<text x="184" y="228.8">0.055</text>
<text x="184" y="233.9">0.013</text>
<text x="30.7" y="235">PLANE</text>
<text x="156.6" y="236.4">K</text>
<text x="156.7" y="239">L</text>
<text x="162.3" y="236.4">2.54</text>
<text x="163.6" y="239">15.24 BSC</text>
<text x="169.7" y="236.4">4.19</text>
<text x="176.6" y="236.4">0.100</text>
<text x="178.2" y="239">0.600 BSC</text>
<text x="184" y="236.4">0.165</text>
<text x="48.8" y="244.8">48 PL</text>
<text x="156.5" y="241.5">M</text>
<text x="156.6" y="244">N</text>
<text x="162.4" y="244">1.016</text>
<text x="164.5" y="241.5">0°</text>
<text x="169.8" y="244">1.524</text>
<text x="170.8" y="241.5">10°</text>
<text x="176.6" y="244">0.040</text>
<text x="178.7" y="241.5">0°</text>
<text x="184" y="244">0.060</text>
<text x="185.1" y="241.5">10°</text>
<text x="64.6" y="248.6">M</text>
<text x="76.1" y="248.6">M</text>
<text x="130.2" y="248.6">M</text>
<text x="141.7" y="248.6">M</text>
</g>
</svg>
